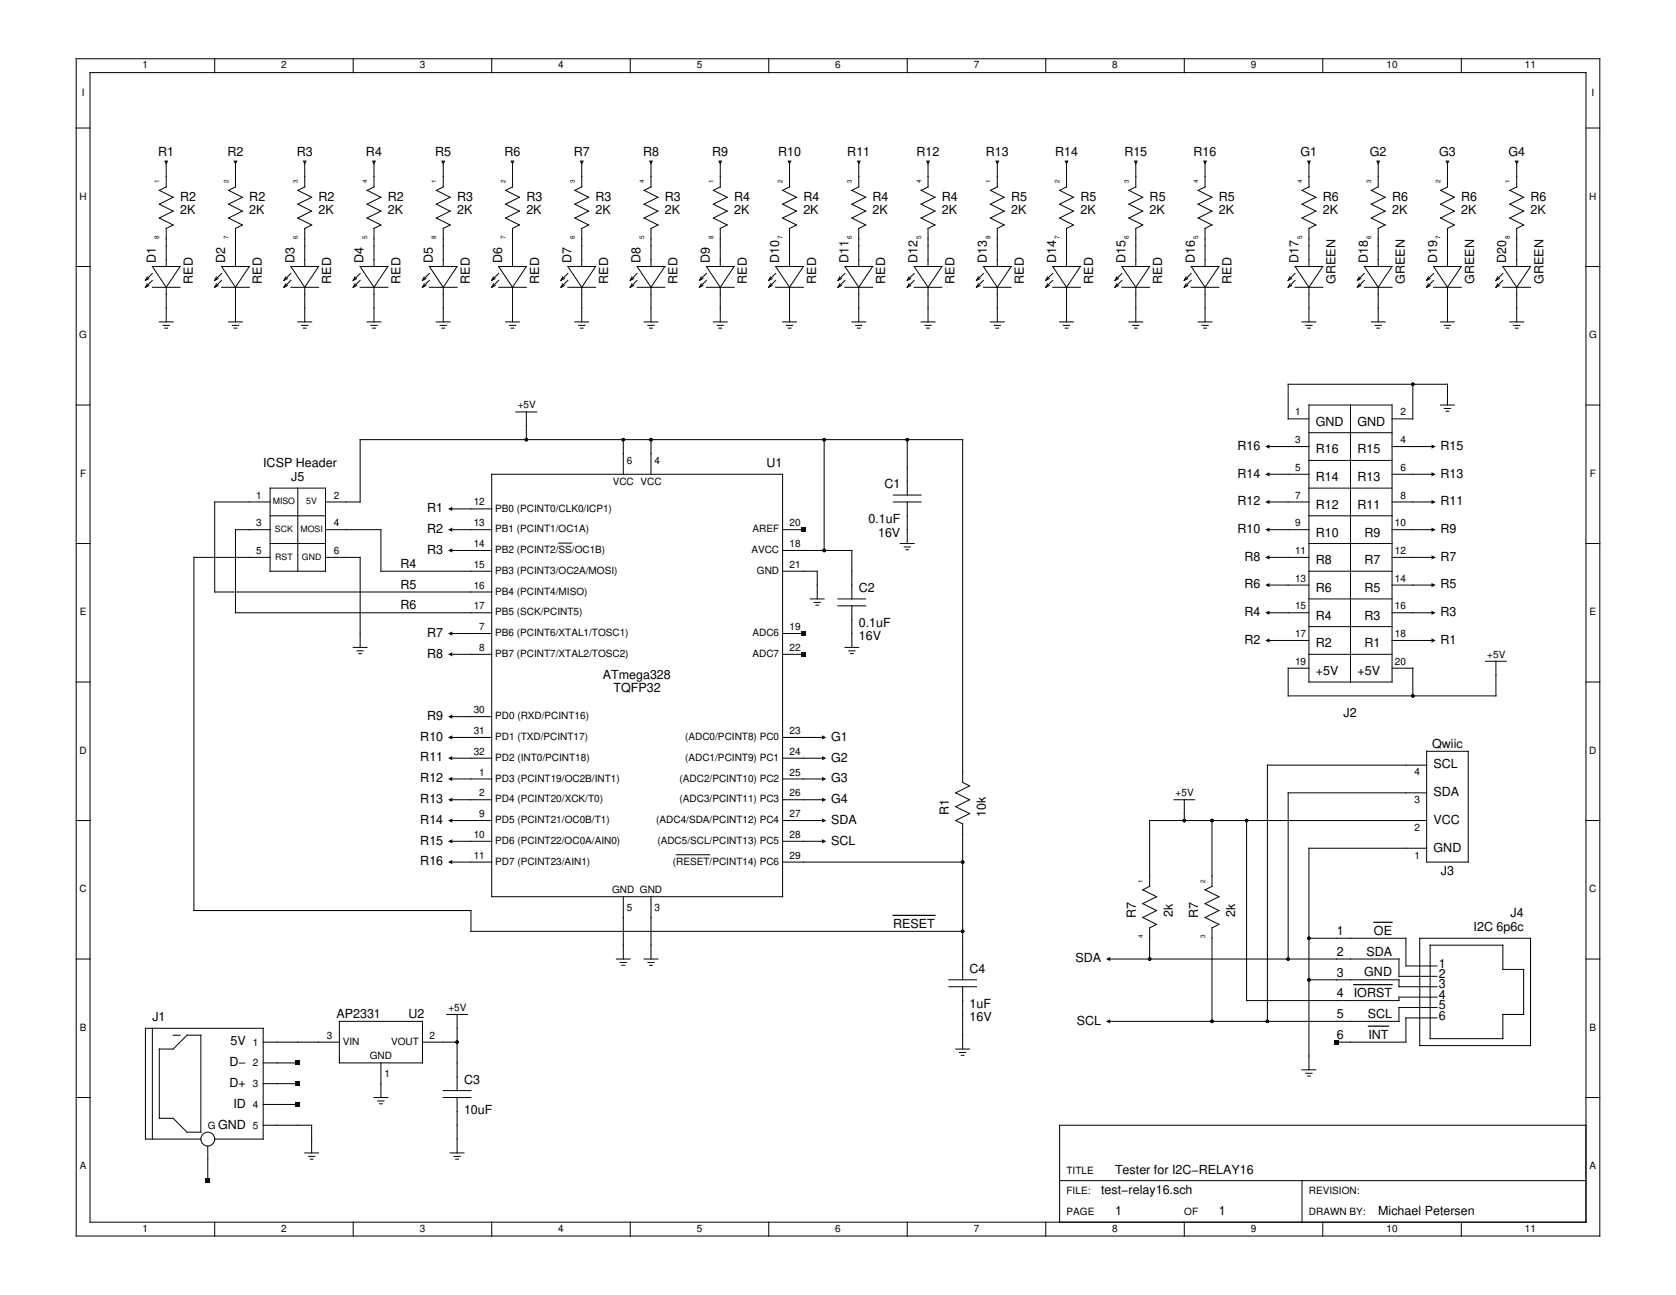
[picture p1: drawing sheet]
<svg xmlns="http://www.w3.org/2000/svg" width="279mm" height="216mm" viewBox="0 0 279 216" stroke-linecap="round" stroke-linejoin="round" font-family="sans-serif">
<g fill="none" stroke="#000" stroke-width=".17">
<path d="M12.7 9.8h254v196.3h-254zM15 12.1h249.4v191.7h-249.4zM35.8 9.8v2.3M58.9 9.8v2.3M82 9.8v2.3M105.1 9.8v2.3M128.2 9.8v2.3M151.2 9.8v2.3M174.3 9.8v2.3M197.4 9.8v2.3M220.5 9.8v2.3M243.6 9.8v2.3"/>
<path d="M12.7 21.3h2.3M26.6 31.7l2.3 1.2-2.3 1.1 2.3 1.2-2.3 1.2 2.3 1.1-1.2 .6v6.3M27.7 27.1v4.1l-1.1 .5M38.1 31.7l2.3 1.2-2.3 1.1 2.3 1.2-2.3 1.2 2.3 1.1-1.1 .6v6.3M39.3 27.1v4.1l-1.2 .5M49.6 31.7l2.4 1.2-2.4 1.1 2.4 1.2-2.4 1.2 2.4 1.1-1.2 .6v6.3M50.8 27.1v4.1l-1.2 .5M61.2 31.7l2.3 1.2-2.3 1.1 2.3 1.2-2.3 1.2 2.3 1.1-1.2 .6v6.3M62.3 27.1v4.1l-1.1 .5M72.7 31.7l2.3 1.2-2.3 1.1 2.3 1.2-2.3 1.2 2.3 1.1-1.1 .6v6.3M73.9 27.1v4.1l-1.2 .5M84.3 31.7l2.3 1.2-2.3 1.1 2.3 1.2-2.3 1.2 2.3 1.1-1.2 .6v6.3"/>
<path d="M85.4 27.1v4.1l-1.1 .5M95.8 31.7l2.3 1.2-2.3 1.1 2.3 1.2-2.3 1.2 2.3 1.1-1.1 .6v6.3M97 27.1v4.1l-1.2 .5M107.4 31.7l2.3 1.2-2.3 1.1 2.3 1.2-2.3 1.2 2.3 1.1-1.2 .6v6.3M108.5 27.1v4.1l-1.1 .5M118.9 31.7l2.3 1.2-2.3 1.1 2.3 1.2-2.3 1.2 2.3 1.1-1.1 .6v6.3M120.1 27.1v4.1l-1.2 .5M130.5 31.7l2.3 1.2-2.3 1.1 2.3 1.2-2.3 1.2 2.3 1.1-1.2 .6v6.3M131.6 27.1v4.1l-1.1 .5M142 31.7l2.3 1.2-2.3 1.1 2.3 1.2-2.3 1.2 2.3 1.1-1.1 .6v6.3M143.2 27.1v4.1l-1.2 .5M153.6 31.7l2.3 1.2-2.3 1.1 2.3 1.2-2.3 1.2 2.3 1.1-1.2 .6v6.3"/>
<path d="M154.7 27.1v4.1l-1.1 .5M165.1 31.7l2.3 1.2-2.3 1.1 2.3 1.2-2.3 1.2 2.3 1.1-1.1 .6v6.3M166.3 27.1v4.1l-1.2 .5M176.6 31.7l2.4 1.2-2.4 1.1 2.4 1.2-2.4 1.2 2.4 1.1-1.2 .6v6.3M177.8 27.1v4.1l-1.2 .5M188.2 31.7l2.3 1.2-2.3 1.1 2.3 1.2-2.3 1.2 2.3 1.1-1.2 .6v6.3M189.3 27.1v4.1l-1.1 .5M199.7 31.7l2.3 1.2-2.3 1.1 2.3 1.2-2.3 1.2 2.3 1.1-1.1 .6v6.3M200.9 27.1v4.1l-1.2 .5M217.1 31.7l2.3 1.2-2.3 1.1 2.3 1.2-2.3 1.2 2.3 1.1-1.2 .6v6.3M218.2 27.1v4.1l-1.1 .5M228.6 31.7l2.3 1.2-2.3 1.1 2.3 1.2-2.3 1.2 2.3 1.1-1.1 .6v6.3"/>
<path d="M229.8 27.1v4.1l-1.2 .5M240.1 31.7l2.4 1.2-2.4 1.1 2.4 1.2-2.4 1.2 2.4 1.1-1.2 .6v6.3M241.3 27.1v4.1l-1.2 .5M251.7 31.7l2.3 1.2-2.3 1.1 2.3 1.2-2.3 1.2 2.3 1.1-1.2 .6v6.3M252.8 27.1v4.1l-1.1 .5M264.4 21.3h2.3M12.7 44.4h2.3M24.5 47.3l-.3 .6M24.5 46.2l-.3 .5M24.8 47.6l-.6 .3M24.8 46.5l-.6 .2M25.4 44.4h4.6l-2.3 3.5z"/>
<path d="M25.4 47.9h4.6M25.4 45.6l-1.2 1.1M25.4 46.7l-1.2 1.2M26.6 53.7h2.3M27.2 54.2h1M27.5 54.7h.4M27.7 47.9v5.8M36.1 47.3l-.3 .6M36.1 46.2l-.3 .5M36.4 47.6l-.6 .3M36.4 46.5l-.6 .2M36.9 44.4h4.7l-2.3 3.5z"/>
<path d="M36.9 47.9h4.7M36.9 45.6l-1.1 1.1M36.9 46.7l-1.1 1.2M38.1 53.7h2.3M38.7 54.2h1.1M39 54.7h.5M39.3 47.9v5.8M47.6 47.3l-.3 .6M47.6 46.2l-.3 .5M47.9 47.6l-.6 .3M47.9 46.5l-.6 .2M48.5 44.4h4.6l-2.3 3.5z"/>
<path d="M48.5 47.9h4.6M48.5 45.6l-1.2 1.1M48.5 46.7l-1.2 1.2M49.6 53.7h2.4M50.3 54.2h1M50.6 54.7h.4M50.8 47.9v5.8M59.2 47.3l-.3 .6M59.2 46.2l-.3 .5M59.5 47.6l-.6 .3M59.5 46.5l-.6 .2M60 44.4h4.7l-2.4 3.5z"/>
<path d="M60 47.9h4.7M60 45.6l-1.1 1.1M60 46.7l-1.1 1.2M61.2 53.7h2.3M61.8 54.2h1.1M62.1 54.7h.5M62.3 47.9v5.8M70.7 47.3l-.3 .6M70.7 46.2l-.3 .5M71 47.6l-.6 .3M71 46.5l-.6 .2M71.6 44.4h4.6l-2.3 3.5z"/>
<path d="M71.6 47.9h4.6M71.6 45.6l-1.2 1.1M71.6 46.7l-1.2 1.2M72.7 53.7h2.3M73.4 54.2h1M73.7 54.7h.4M73.9 47.9v5.8M82.3 47.3l-.3 .6M82.3 46.2l-.3 .5M82.6 47.6l-.6 .3M82.6 46.5l-.6 .2M83.1 44.4h4.6l-2.3 3.5z"/>
<path d="M83.1 47.9h4.6M83.1 45.6l-1.1 1.1M83.1 46.7l-1.1 1.2M84.3 53.7h2.3M84.9 54.2h1.1M85.2 54.7h.5M85.4 47.9v5.8M93.8 47.3l-.3 .6M93.8 46.2l-.3 .5M94.1 47.6l-.6 .3M94.1 46.5l-.6 .2M94.7 44.4h4.6l-2.3 3.5z"/>
<path d="M94.7 47.9h4.6M94.7 45.6l-1.2 1.1M94.7 46.7l-1.2 1.2M95.8 53.7h2.3M96.5 54.2h1M96.8 54.7h.4M97 47.9v5.8M105.4 47.3l-.3 .6M105.4 46.2l-.3 .5M105.6 47.6l-.5 .3M105.6 46.5l-.5 .2M106.2 44.4h4.6l-2.3 3.5z"/>
<path d="M106.2 47.9h4.6M106.2 45.6l-1.1 1.1M106.2 46.7l-1.1 1.2M107.4 53.7h2.3M108 54.2h1M108.3 54.7h.5M108.5 47.9v5.8M116.9 47.3l-.3 .6M116.9 46.2l-.3 .5M117.2 47.6l-.6 .3M117.2 46.5l-.6 .2M117.8 44.4h4.6l-2.3 3.5z"/>
<path d="M117.8 47.9h4.6M117.8 45.6l-1.2 1.1M117.8 46.7l-1.2 1.2M118.9 53.7h2.3M119.6 54.2h1M119.8 54.7h.5M120.1 47.9v5.8M128.4 47.3l-.2 .6M128.4 46.2l-.2 .5M128.7 47.6l-.5 .3M128.7 46.5l-.5 .2M129.3 44.4h4.6l-2.3 3.5z"/>
<path d="M129.3 47.9h4.6M129.3 45.6l-1.1 1.1M129.3 46.7l-1.1 1.2M130.5 53.7h2.3M131.1 54.2h1M131.4 54.7h.4M131.6 47.9v5.8M140 47.3l-.3 .6M140 46.2l-.3 .5M140.3 47.6l-.6 .3M140.3 46.5l-.6 .2M140.9 44.4h4.6l-2.3 3.5z"/>
<path d="M140.9 47.9h4.6M140.9 45.6l-1.2 1.1M140.9 46.7l-1.2 1.2M142 53.7h2.3M142.6 54.2h1.1M142.9 54.7h.5M143.2 47.9v5.8M151.5 47.3l-.3 .6M151.5 46.2l-.3 .5M151.8 47.6l-.6 .3M151.8 46.5l-.6 .2M152.4 44.4h4.6l-2.3 3.5z"/>
<path d="M152.4 47.9h4.6M152.4 45.6l-1.2 1.1M152.4 46.7l-1.2 1.2M153.6 53.7h2.3M154.2 54.2h1M154.5 54.7h.4M154.7 47.9v5.8M163.1 47.3l-.3 .6M163.1 46.2l-.3 .5M163.4 47.6l-.6 .3M163.4 46.5l-.6 .2M163.9 44.4h4.7l-2.3 3.5z"/>
<path d="M163.9 47.9h4.7M163.9 45.6l-1.1 1.1M163.9 46.7l-1.1 1.2M165.1 53.7h2.3M165.7 54.2h1.1M166 54.7h.5M166.3 47.9v5.8M174.6 47.3l-.3 .6M174.6 46.2l-.3 .5M174.9 47.6l-.6 .3M174.9 46.5l-.6 .2M175.5 44.4h4.6l-2.3 3.5z"/>
<path d="M175.5 47.9h4.6M175.5 45.6l-1.2 1.1M175.5 46.7l-1.2 1.2M176.6 53.7h2.4M177.3 54.2h1M177.6 54.7h.4M177.8 47.9v5.8M186.2 47.3l-.3 .6M186.2 46.2l-.3 .5M186.5 47.6l-.6 .3M186.5 46.5l-.6 .2M187 44.4h4.7l-2.4 3.5z"/>
<path d="M187 47.9h4.7M187 45.6l-1.1 1.1M187 46.7l-1.1 1.2M188.2 53.7h2.3M188.8 54.2h1.1M189.1 54.7h.5M189.3 47.9v5.8M197.7 47.3l-.3 .6M197.7 46.2l-.3 .5M198 47.6l-.6 .3M198 46.5l-.6 .2M198.6 44.4h4.6l-2.3 3.5z"/>
<path d="M198.6 47.9h4.6M198.6 45.6l-1.2 1.1M198.6 46.7l-1.2 1.2M199.7 53.7h2.3M200.4 54.2h1M200.7 54.7h.4M200.9 47.9v5.8M215 47.3l-.3 .6M215 46.2l-.3 .5M215.3 47.6l-.6 .3M215.3 46.5l-.6 .2M215.9 44.4h4.6l-2.3 3.5z"/>
<path d="M215.9 47.9h4.6M215.9 45.6l-1.2 1.1M215.9 46.7l-1.2 1.2M217.1 53.7h2.3M217.7 54.2h1M218 54.7h.4M218.2 47.9v5.8M226.6 47.3l-.3 .6M226.6 46.2l-.3 .5M226.9 47.6l-.6 .3M226.9 46.5l-.6 .2M227.4 44.4h4.7l-2.3 3.5z"/>
<path d="M227.4 47.9h4.7M227.4 45.6l-1.1 1.1M227.4 46.7l-1.1 1.2M228.6 53.7h2.3M229.2 54.2h1.1M229.5 54.7h.5M229.8 47.9v5.8M238.1 47.3l-.3 .6M238.1 46.2l-.3 .5M238.4 47.6l-.6 .3M238.4 46.5l-.6 .2M239 44.4h4.6l-2.3 3.5z"/>
<path d="M239 47.9h4.6M239 45.6l-1.2 1.1M239 46.7l-1.2 1.2M240.1 53.7h2.4M240.8 54.2h1M241.1 54.7h.4M241.3 47.9v5.8M249.7 47.3l-.3 .6M249.7 46.2l-.3 .5M250 47.6l-.6 .3M250 46.5l-.6 .2M250.5 44.4h4.7l-2.4 3.5z"/>
<path d="M250.5 47.9h4.7M250.5 45.6l-1.1 1.1M250.5 46.7l-1.1 1.2M251.7 53.7h2.3M252.3 54.2h1.1M252.6 54.7h.5M252.8 47.9v5.8M264.4 44.4h2.3M12.7 67.5h2.3M82 79.1h48.5v70.4h-48.5zM86 68.7h3.5M87.7 68.7v4.6"/>
<path d="M103.9 73.3v5.8M108.5 73.3v5.8M137.4 73.3v18.5M151.2 73.3v9.2M211.3 74.5h6.9M211.3 79.1h6.9M218.2 67.5h13.9v46.2h-13.9zM218.2 76.8h13.9M218.2 72.1h13.9M225.1 67.5v46.2M232.1 74.5h6.9M232.1 79.1h6.9"/>
<path d="M235.5 64.1v5.7h-3.4M240.1 67.5h2.4M240.8 68.1h1M241.1 68.6h.4M241.3 67.5v-3.4h-26.6v5.7h3.5M264.4 67.5h2.3M12.7 90.6h2.3M45 81.4h9.3v13.8h-9.3zM45 90.6h9.3M45 86h9.3M45 83.7h-9.2v15h46.2M45 88.3h-5.7v13.9h42.7"/>
<path d="M45 92.9h-12.7v58.9h46.2v3.5h82M49.6 81.4v13.8M54.3 88.3h9.2v6.9h18.5M54.3 83.7h5.7v-10.4h100.5v57.1l1.1 .6-2.3 1.2 2.3 1.1-2.3 1.2 2.3 1.1-2.3 1.2 1.2 .6v26M54.3 92.9h5.7v15M75 88.3h7M75 91.8h7M75 84.8h7M93.1 90.5h2.2M130.5 95.2h5.7v4.7M130.5 88.3h3.4M130.5 91.8h11.5v8.1"/>
<path d="M135.1 99.9h2.3M139.7 99.9h4.6M148.9 83.7h4.7M148.9 82.5h4.7M150.1 90.6h2.3M150.7 91.2h1.1M151 91.7h.5M151.2 83.7v6.9M211.3 83.7h6.9M211.3 88.3h6.9M211.3 92.9h6.9M211.3 97.5h6.9"/>
<path d="M218.2 99.9h13.9M218.2 95.2h13.9M218.2 90.6h13.9M218.2 86h13.9M218.2 81.4h13.9M232.1 83.7h6.9M232.1 88.3h6.9M232.1 92.9h6.9M232.1 97.5h6.9M264.4 90.6h2.3M12.7 113.7h2.3M58.9 107.9h2.3"/>
<path d="M59.5 108.5h1.1M59.8 109h.5M75 109.1h7M75 105.6h7M75 119.5h7M130.5 109.1h3.4M130.5 105.6h3.4M135.7 100.4h1.1M136 100.9h.5M139.7 101h4.6M140.9 107.9h2.3M141.5 108.5h1"/>
<path d="M141.8 109h.4M142 101v6.9M211.3 102.2h6.9M211.3 106.8h6.9M218.2 109.1h13.9M218.2 104.5h13.9M232.1 102.2h6.9M232.1 106.8h6.9M232.1 111.4h3.4v4.6M247.6 110.2h3.5M249.4 110.2v5.8h-34.7v-4.6h3.5M264.4 113.7h2.3"/>
<path d="M12.7 136.8h2.3M75 136.8h7M75 122.9h7M75 126.4h7M75 129.9h7M75 133.3h7M130.5 136.8h6.9M130.5 122.9h6.9M130.5 126.4h6.9M130.5 129.9h6.9M130.5 133.3h6.9M195.7 133.3h3.5"/>
<path d="M197.4 133.3v3.5M202 136.8v11l-1.1 .6M207.8 136.8v30h25.4v-.6h6.4M237.8 132.2h-23.1v27.7M237.8 125.3h7v18.4h-7zM237.8 136.8h-46.1v11l-1.2 .6M237.8 127.6h-26.5v42.7M264.4 136.8h2.3M12.7 159.9h2.3M75 143.7h7M75 140.3h7M102.8 159.9h2.3"/>
<path d="M103.9 149.5v10.4M107.4 159.9h2.3M108.5 149.5v10.4M112.7 142.5h5.6M130.5 143.7h30M130.5 140.3h6.9M184.7 159.9h48.5v2.9h6.4M190.5 148.3l2.3 1.2-2.3 1.2 2.3 1.1-2.3 1.2 2.3 1.1-1.1 .6v5.2M200.9 148.3l2.3 1.2-2.3 1.2 2.3 1.1-2.3 1.2 2.3 1.1-1.2 .6v15.6M218.2 156.4h16.2v4.6h5.2M236.7 156.4h18.5v17.9h-18.5zM237.8 141.4h-19.6v37"/>
<path d="M238.4 157.6h12.1v4h3.5v7.5h-3.5v4.1h-12.1zM264.4 159.9h2.3M25.4 171.4v18.5M26.6 174.9h2.3l2.3-2.3h2.3v16.2h-2.3l-2.3-2.4h-2.3zM28.9 172.6h1.1M43.9 177.2h5.7M43.9 173.7h12.7M56.6 170.3h13.8v6.9h-13.8zM63.5 177.2v5.8M70.4 173.7h5.8M74.5 169.1h3.4M76.2 169.1v12.7"/>
<path d="M103.4 160.5h1M103.7 160.9h.4M108 160.5h1M108.3 160.9h.5M158.2 163.4h4.6M158.2 164.5h4.6M159.3 174.9h2.3M160 175.5h1M160.3 175.9h.4M160.5 164.5v10.4M217.1 178.4h2.3M217.7 178.9h1"/>
<path d="M218 179.4h.4M218.2 163.4h15v1.1h6.4M239.6 168h-6.4v2.3h-48.5M239.6 169.7h-5.2v4h-11.6M12.7 183h2.3M33.5 189.9h-9.3v-18.5h19.7v18.5h-8.1M34.6 191.1v5.7M43.9 187.6h8.1v4.6M43.9 184.1h5.7M43.9 180.7h5.7M50.8 192.2h2.3M51.4 192.8h1.1"/>
<path d="M51.7 193.3h.5M62.3 183h2.4M63 183.6h1M63.3 184h.4M73.9 183h4.6M73.9 181.8h4.6M75 192.2h2.4M75.7 192.8h1M76 193.3h.4M76.2 183v9.2M176.6 196.8h87.8M217.1 196.8v7"/>
<path d="M264.4 187.6h-87.8v16.2M264.4 183h2.3M35.8 203.8v2.3M58.9 203.8v2.3M82 203.8v2.3M105.1 203.8v2.3M128.2 203.8v2.3M151.2 203.8v2.3M174.3 203.8v2.3M197.4 203.8v2.3M220.5 203.8v2.3M243.6 203.8v2.3"/>
<circle cx="34.6" cy="189.9" r="1.15"/>
</g>
<path d="M148.9 152.6h7M229.1 153.8h3M225.7 164.2h6.4M228.1 171.1h3.4" fill="none" stroke="#000" stroke-width=".21"/>
<g fill="#000">
<path d="M27.4 26.8h.7l-.4 .7zM38.9 26.8h.7l-.3 .7zM50.5 26.8h.6l-.3 .7zM62 26.8h.7l-.4 .7zM73.5 26.8h.7l-.3 .7zM85.1 26.8h.7l-.4 .7zM96.6 26.8h.7l-.3 .7zM108.2 26.8h.7l-.4 .7zM119.7 26.8h.7l-.3 .7zM131.3 26.8h.7l-.4 .7zM142.8 26.8h.7l-.3 .7zM154.4 26.8h.7l-.4 .7z"/>
<path d="M165.9 26.8h.7l-.3 .7zM177.5 26.8h.6l-.3 .7zM189 26.8h.7l-.4 .7zM200.5 26.8h.7l-.3 .7zM217.9 26.8h.7l-.4 .7zM229.4 26.8h.7l-.3 .7zM241 26.8h.6l-.3 .7zM252.5 26.8h.7l-.4 .7zM210.9 74.5l.7-.4v.7zM210.9 79.1l.7-.4v.7zM238.6 74.1l.7 .4-.7 .3zM238.6 78.7l.7 .4-.7 .3z"/>
<path d="M74.7 84.8l.7-.3v.7zM74.7 88.3l.7-.3v.7zM74.7 91.8l.7-.4v.7zM133.6 88h.7v.7h-.7zM210.9 83.7l.7-.4v.7zM210.9 88.3l.7-.3v.7zM210.9 92.9l.7-.3v.7zM210.9 97.5l.7-.3v.7zM238.6 83.3l.7 .4-.7 .3zM238.6 88l.7 .3-.7 .4zM238.6 92.6l.7 .3-.7 .4zM238.6 97.2l.7 .3-.7 .4z"/>
<path d="M74.7 109.1l.7-.4v.7zM74.7 105.6l.7-.3v.7zM74.7 119.5l.7-.4v.7zM133.6 105.3h.7v.7h-.7zM133.6 108.7h.7v.7h-.7zM210.9 102.2l.7-.4v.7zM210.9 106.8l.7-.4v.7zM238.6 101.8l.7 .4-.7 .3zM238.6 106.4l.7 .4-.7 .3zM74.7 122.9l.7-.3v.7zM74.7 126.4l.7-.3v.7zM74.7 129.9l.7-.4v.7z"/>
<path d="M74.7 133.3l.7-.3v.7zM74.7 136.8l.7-.3v.6zM74.7 140.3l.7-.4v.7zM137 136.5l.7 .3-.7 .3zM137 122.6l.7 .3-.7 .4zM137 126.1l.7 .3-.7 .4zM137 129.5l.7 .4-.7 .3zM137 133l.7 .3-.7 .4zM74.7 143.7l.7-.3v.7zM137 139.9l.7 .4-.7 .3zM184.4 159.9l.7-.4v.7zM49.3 176.9h.7v.7h-.7z"/>
<path d="M184.4 170.3l.7-.4v.7zM222.5 173.4h.7v.7h-.7zM34.3 196.5h.7v.7h-.7zM49.3 183.8h.7v.7h-.7zM49.3 180.3h.7v.7h-.7z"/>
<circle cx="87.7" cy="73.3" r=".29"/>
<circle cx="103.9" cy="73.3" r=".29"/>
<circle cx="108.5" cy="73.3" r=".29"/>
<circle cx="137.4" cy="73.3" r=".29"/>
<circle cx="151.2" cy="73.3" r=".29"/>
<circle cx="235.5" cy="64.1" r=".29"/>
<circle cx="137.4" cy="91.8" r=".29"/>
<circle cx="235.5" cy="116" r=".29"/>
<circle cx="197.4" cy="136.8" r=".29"/>
<circle cx="202" cy="136.8" r=".29"/>
<circle cx="207.8" cy="136.8" r=".29"/>
<circle cx="160.5" cy="143.7" r=".29"/>
<circle cx="160.5" cy="155.3" r=".29"/>
<circle cx="191.7" cy="159.9" r=".29"/>
<circle cx="214.7" cy="159.9" r=".29"/>
<circle cx="218.2" cy="156.4" r=".29"/>
<circle cx="76.2" cy="173.7" r=".29"/>
<circle cx="202" cy="170.3" r=".29"/>
<circle cx="211.3" cy="170.3" r=".29"/>
<circle cx="218.2" cy="163.4" r=".29"/>
</g>
<g font-size="2.1">
<text x="26.4" y="26">R1</text>
<text x="37.9" y="26">R2</text>
<text x="49.5" y="26">R3</text>
<text x="61" y="26">R4</text>
<text x="72.6" y="26">R5</text>
<text x="84.1" y="26">R6</text>
<text x="95.6" y="26">R7</text>
<text x="107.2" y="26">R8</text>
<text x="118.7" y="26">R9</text>
<text x="129.7" y="26">R10</text>
<text x="141.3" y="26">R11</text>
<text x="152.8" y="26">R12</text>
<text x="164.3" y="26">R13</text>
<text x="175.9" y="26">R14</text>
<text x="187.4" y="26">R15</text>
<text x="199" y="26">R16</text>
<text x="216.8" y="26">G1</text>
<text x="228.4" y="26">G2</text>
<text x="239.9" y="26">G3</text>
<text x="251.5" y="26">G4</text>
<text x="30" y="35.7">2K</text>
<text x="30" y="33.4">R2</text>
<text x="41.6" y="35.7">2K</text>
<text x="41.6" y="33.4">R2</text>
<text x="53.1" y="35.7">2K</text>
<text x="53.1" y="33.4">R2</text>
<text x="64.7" y="35.7">2K</text>
<text x="64.7" y="33.4">R2</text>
<text x="76.2" y="35.7">2K</text>
<text x="76.2" y="33.4">R3</text>
<text x="87.7" y="35.7">2K</text>
<text x="87.7" y="33.4">R3</text>
<text x="99.3" y="35.7">2K</text>
<text x="99.3" y="33.4">R3</text>
<text x="110.8" y="35.7">2K</text>
<text x="110.8" y="33.4">R3</text>
<text x="122.4" y="35.7">2K</text>
<text x="122.4" y="33.4">R4</text>
<text x="133.9" y="35.7">2K</text>
<text x="133.9" y="33.4">R4</text>
<text x="145.5" y="35.7">2K</text>
<text x="145.5" y="33.4">R4</text>
<text x="157" y="35.7">2K</text>
<text x="157" y="33.4">R4</text>
<text x="168.6" y="35.7">2K</text>
<text x="168.6" y="33.4">R5</text>
<text x="180.1" y="35.7">2K</text>
<text x="180.1" y="33.4">R5</text>
<text x="191.7" y="35.7">2K</text>
<text x="191.7" y="33.4">R5</text>
<text x="203.2" y="35.7">2K</text>
<text x="203.2" y="33.4">R5</text>
<text x="220.5" y="35.7">2K</text>
<text x="220.5" y="33.4">R6</text>
<text x="232.1" y="35.7">2K</text>
<text x="232.1" y="33.4">R6</text>
<text x="243.6" y="35.7">2K</text>
<text x="243.6" y="33.4">R6</text>
<text x="255.2" y="35.7">2K</text>
<text x="255.2" y="33.4">R6</text>
<text x="26" y="43.9" transform="rotate(-90 26 43.9)">D1</text>
<text x="32.1" y="47.3" transform="rotate(-90 32.1 47.3)">RED</text>
<text x="37.5" y="43.9" transform="rotate(-90 37.5 43.9)">D2</text>
<text x="43.7" y="47.3" transform="rotate(-90 43.7 47.3)">RED</text>
<text x="49.1" y="43.9" transform="rotate(-90 49.1 43.9)">D3</text>
<text x="55.2" y="47.3" transform="rotate(-90 55.2 47.3)">RED</text>
<text x="60.6" y="43.9" transform="rotate(-90 60.6 43.9)">D4</text>
<text x="66.8" y="47.3" transform="rotate(-90 66.8 47.3)">RED</text>
<text x="72.2" y="43.9" transform="rotate(-90 72.2 43.9)">D5</text>
<text x="78.3" y="47.3" transform="rotate(-90 78.3 47.3)">RED</text>
<text x="83.7" y="43.9" transform="rotate(-90 83.7 43.9)">D6</text>
<text x="89.9" y="47.3" transform="rotate(-90 89.9 47.3)">RED</text>
<text x="95.2" y="43.9" transform="rotate(-90 95.2 43.9)">D7</text>
<text x="101.4" y="47.3" transform="rotate(-90 101.4 47.3)">RED</text>
<text x="106.8" y="43.9" transform="rotate(-90 106.8 43.9)">D8</text>
<text x="112.9" y="47.3" transform="rotate(-90 112.9 47.3)">RED</text>
<text x="118.3" y="43.9" transform="rotate(-90 118.3 43.9)">D9</text>
<text x="124.5" y="47.3" transform="rotate(-90 124.5 47.3)">RED</text>
<text x="129.9" y="43.9" transform="rotate(-90 129.9 43.9)">D10</text>
<text x="136" y="47.3" transform="rotate(-90 136 47.3)">RED</text>
<text x="141.4" y="43.9" transform="rotate(-90 141.4 43.9)">D11</text>
<text x="147.6" y="47.3" transform="rotate(-90 147.6 47.3)">RED</text>
<text x="153" y="43.9" transform="rotate(-90 153 43.9)">D12</text>
<text x="159.1" y="47.3" transform="rotate(-90 159.1 47.3)">RED</text>
<text x="164.5" y="43.9" transform="rotate(-90 164.5 43.9)">D13</text>
<text x="170.7" y="47.3" transform="rotate(-90 170.7 47.3)">RED</text>
<text x="176.1" y="43.9" transform="rotate(-90 176.1 43.9)">D14</text>
<text x="182.2" y="47.3" transform="rotate(-90 182.2 47.3)">RED</text>
<text x="187.6" y="43.9" transform="rotate(-90 187.6 43.9)">D15</text>
<text x="193.8" y="47.3" transform="rotate(-90 193.8 47.3)">RED</text>
<text x="199.2" y="43.9" transform="rotate(-90 199.2 43.9)">D16</text>
<text x="205.3" y="47.3" transform="rotate(-90 205.3 47.3)">RED</text>
<text x="216.5" y="43.9" transform="rotate(-90 216.5 43.9)">D17</text>
<text x="222.7" y="47.3" transform="rotate(-90 222.7 47.3)">GREEN</text>
<text x="228" y="43.9" transform="rotate(-90 228 43.9)">D18</text>
<text x="234.2" y="47.3" transform="rotate(-90 234.2 47.3)">GREEN</text>
<text x="239.6" y="43.9" transform="rotate(-90 239.6 43.9)">D19</text>
<text x="245.7" y="47.3" transform="rotate(-90 245.7 47.3)">GREEN</text>
<text x="251.1" y="43.9" transform="rotate(-90 251.1 43.9)">D20</text>
<text x="257.3" y="47.3" transform="rotate(-90 257.3 47.3)">GREEN</text>
<text x="219.4" y="71">GND</text>
<text x="226.3" y="71">GND</text>
<text x="43.9" y="77.9">ICSP Header</text>
<text x="127.8" y="77.9">U1</text>
<text x="206.3" y="75">R16</text>
<text x="219.4" y="75.6">R16</text>
<text x="226.3" y="75.6">R15</text>
<text x="240.1" y="75">R15</text>
<text x="48.5" y="80.2">J5</text>
<text x="147.4" y="81.4">C1</text>
<text x="206.3" y="79.6">R14</text>
<text x="219.4" y="80.2">R14</text>
<text x="226.3" y="80.2">R13</text>
<text x="240.1" y="79.6">R13</text>
<text x="71.2" y="85.4">R1</text>
<text x="71.2" y="88.9">R2</text>
<text x="144.8" y="87.2">0.1uF</text>
<text x="146.4" y="89.5">16V</text>
<text x="206.3" y="84.2">R12</text>
<text x="206.3" y="88.9">R10</text>
<text x="219.4" y="84.8">R12</text>
<text x="219.4" y="89.5">R10</text>
<text x="226.3" y="84.8">R11</text>
<text x="227.4" y="89.5">R9</text>
<text x="240.1" y="84.2">R11</text>
<text x="240.1" y="88.9">R9</text>
<text x="66.8" y="94.7">R4</text>
<text x="71.2" y="92.3">R3</text>
<text x="207.5" y="93.5">R8</text>
<text x="219.4" y="94.1">R8</text>
<text x="227.4" y="94.1">R7</text>
<text x="240.1" y="93.5">R7</text>
<text x="66.8" y="101.6">R6</text>
<text x="66.8" y="98.1">R5</text>
<text x="143.2" y="98.7">C2</text>
<text x="207.5" y="98.1">R6</text>
<text x="219.4" y="98.7">R6</text>
<text x="227.4" y="98.7">R5</text>
<text x="240.1" y="98.1">R5</text>
<text x="71.2" y="106.2">R7</text>
<text x="143.2" y="104.5">0.1uF</text>
<text x="143.2" y="106.8">16V</text>
<text x="207.5" y="102.7">R4</text>
<text x="207.5" y="107.3">R2</text>
<text x="219.4" y="103.3">R4</text>
<text x="219.4" y="107.9">R2</text>
<text x="227.4" y="103.3">R3</text>
<text x="227.4" y="107.9">R1</text>
<text x="240.1" y="102.7">R3</text>
<text x="240.1" y="107.3">R1</text>
<text x="71.2" y="109.6">R8</text>
<text x="100.5" y="113.2">ATmega328</text>
<text x="219.4" y="112.6">+5V</text>
<text x="226.3" y="112.6">+5V</text>
<text x="102.3" y="115.4">TQFP32</text>
<text x="224" y="119.5">J2</text>
<text x="70.1" y="123.5">R10</text>
<text x="71.2" y="120">R9</text>
<text x="138.5" y="123.5">G1</text>
<text x="238.8" y="124.7">Qwiic</text>
<text x="70.1" y="127">R11</text>
<text x="70.1" y="130.4">R12</text>
<text x="138.5" y="127">G2</text>
<text x="138.5" y="130.4">G3</text>
<text x="239" y="128.1">SCL</text>
<text x="70.1" y="133.9">R13</text>
<text x="70.1" y="137.3">R14</text>
<text x="138.5" y="137.4">SDA</text>
<text x="138.5" y="133.9">G4</text>
<text x="158.2" y="135.8" transform="rotate(-90 158.2 135.8)">R1</text>
<text x="164.3" y="136.2" transform="rotate(-90 164.3 136.2)">10k</text>
<text x="239" y="137.4">VCC</text>
<text x="239" y="132.7">SDA</text>
<text x="70.1" y="140.8">R15</text>
<text x="138.5" y="140.8">SCL</text>
<text x="239" y="142">GND</text>
<text x="70.1" y="144.3">R16</text>
<text x="240.2" y="145.8">J3</text>
<text x="148.9" y="154.7">RESET</text>
<text x="189.3" y="153.1" transform="rotate(-90 189.3 153.1)">R7</text>
<text x="195.5" y="152.9" transform="rotate(-90 195.5 152.9)">2k</text>
<text x="199.7" y="153.1" transform="rotate(-90 199.7 153.1)">R7</text>
<text x="205.9" y="152.9" transform="rotate(-90 205.9 152.9)">2k</text>
<text x="222.9" y="155.9">1</text>
<text x="229.1" y="155.8">OE</text>
<text x="245.7" y="155.3">I2C 6p6c</text>
<text x="251.8" y="153">J4</text>
<text x="179.3" y="160.4">SDA</text>
<text x="222.9" y="159.4">2</text>
<text x="227.8" y="159.3">SDA</text>
<text x="239.9" y="161.3">1</text>
<text x="161.6" y="162.2">C4</text>
<text x="161.6" y="168">1uF</text>
<text x="222.9" y="162.8">3</text>
<text x="222.9" y="166.3">4</text>
<text x="225.7" y="166.2">IORST</text>
<text x="227.4" y="162.8">GND</text>
<text x="239.9" y="163.1">2</text>
<text x="239.9" y="164.8">3</text>
<text x="239.9" y="166.5">4</text>
<text x="25.4" y="170.3">J1</text>
<text x="56.1" y="169.7">AP2331</text>
<text x="68.1" y="169.7">U2</text>
<text x="161.6" y="170.3">16V</text>
<text x="179.5" y="170.8">SCL</text>
<text x="222.9" y="169.8">5</text>
<text x="222.9" y="173.2">6</text>
<text x="228" y="169.7">SCL</text>
<text x="228.1" y="173.2">INT</text>
<text x="239.9" y="168.3">5</text>
<text x="239.9" y="170">6</text>
<text x="38.3" y="177.8">D−</text>
<text x="38.4" y="174.3">5V</text>
<text x="38.3" y="181.2">D+</text>
<text x="38.9" y="184.7">ID</text>
<text x="77.4" y="180.7">C3</text>
<text x="77.4" y="185.7">10uF</text>
<text x="36.4" y="188.2">GND</text>
<text x="185.9" y="195.7">Tester for I2C−RELAY16</text>
<text x="183.6" y="199.1">test−relay16.sch</text>
<text x="185.9" y="202.6">1</text>
<text x="203.2" y="202.6">1</text>
<text x="229.8" y="202.6">Michael Petersen</text>
</g>
<g font-size="1.7">
<text x="23.8" y="11.4">1</text>
<text x="46.9" y="11.4">2</text>
<text x="70" y="11.4">3</text>
<text x="93.1" y="11.4">4</text>
<text x="116.1" y="11.4">5</text>
<text x="139.2" y="11.4">6</text>
<text x="162.3" y="11.4">7</text>
<text x="185.4" y="11.4">8</text>
<text x="208.5" y="11.4">9</text>
<text x="231.1" y="11.4">10</text>
<text x="254.2" y="11.4">11</text>
<text x="13.6" y="16">I</text>
<text x="265.3" y="16">I</text>
<text x="13.3" y="33.3">H</text>
<text x="264.9" y="33.3">H</text>
<text x="13.2" y="56.4">G</text>
<text x="264.9" y="56.4">G</text>
<text x="86.3" y="68.1">+5V</text>
<text x="215.9" y="69.3">1</text>
<text x="233.4" y="69.3">2</text>
<text x="104.5" y="77.3">6</text>
<text x="109.1" y="77.3">4</text>
<text x="215.9" y="73.9">3</text>
<text x="233.4" y="73.9">4</text>
<text x="13.3" y="79.5">F</text>
<text x="42.7" y="83.1">1</text>
<text x="55.6" y="83.1">2</text>
<text x="102.1" y="80.9">VCC VCC</text>
<text x="215.9" y="78.5">5</text>
<text x="215.9" y="83.1">7</text>
<text x="233.4" y="78.5">6</text>
<text x="233.4" y="83.1">8</text>
<text x="265" y="79.5">F</text>
<text x="42.7" y="87.7">3</text>
<text x="55.6" y="87.7">4</text>
<text x="79" y="84.3">12</text>
<text x="79" y="87.7">13</text>
<text x="82.5" y="85.3">PB0 (PCINT0/CLK0/ICP1)</text>
<text x="82.5" y="88.7">PB1 (PCINT1/OC1A)</text>
<text x="125.4" y="88.7">AREF</text>
<text x="131.6" y="87.7">20</text>
<text x="215.9" y="87.7">9</text>
<text x="232.5" y="87.7">10</text>
<text x="42.7" y="92.3">5</text>
<text x="55.6" y="92.3">6</text>
<text x="79" y="91.2">14</text>
<text x="79" y="94.7">15</text>
<text x="82.5" y="95.7">PB3 (PCINT3/OC2A/MOSI)</text>
<text x="82.5" y="92.2">PB2 (PCINT2/SS/OC1B)</text>
<text x="125.3" y="92.2">AVCC</text>
<text x="126.2" y="95.7">GND</text>
<text x="131.6" y="94.7">21</text>
<text x="131.6" y="91.2">18</text>
<text x="215.9" y="92.3">11</text>
<text x="232.5" y="92.3">12</text>
<text x="79" y="98.1">16</text>
<text x="79" y="101.6">17</text>
<text x="82.5" y="99.1">PB4 (PCINT4/MISO)</text>
<text x="215.9" y="97">13</text>
<text x="215.9" y="101.6">15</text>
<text x="232.5" y="97">14</text>
<text x="232.5" y="101.6">16</text>
<text x="13.3" y="102.6">E</text>
<text x="79.9" y="105">7</text>
<text x="82.5" y="102.6">PB5 (SCK/PCINT5)</text>
<text x="82.6" y="106.1">PB6 (PCINT6/XTAL1/TOSC1)</text>
<text x="125.4" y="106.1">ADC6</text>
<text x="131.6" y="105">19</text>
<text x="215.9" y="106.2">17</text>
<text x="232.5" y="106.2">18</text>
<text x="265" y="102.6">E</text>
<text x="79.9" y="108.5">8</text>
<text x="82.6" y="109.5">PB7 (PCINT7/XTAL2/TOSC2)</text>
<text x="125.4" y="109.5">ADC7</text>
<text x="131.6" y="108.5">22</text>
<text x="215.9" y="110.8">19</text>
<text x="232.5" y="110.8">20</text>
<text x="247.9" y="109.7">+5V</text>
<text x="79" y="118.9">30</text>
<text x="82.5" y="119.9">PD0 (RXD/PCINT16)</text>
<text x="13.3" y="125.7">D</text>
<text x="79" y="122.4">31</text>
<text x="79" y="125.8">32</text>
<text x="82.5" y="123.4">PD1 (TXD/PCINT17)</text>
<text x="114.2" y="123.4">(ADC0/PCINT8) PC0</text>
<text x="131.6" y="122.4">23</text>
<text x="131.6" y="125.8">24</text>
<text x="264.9" y="125.7">D</text>
<text x="79.9" y="129.3">1</text>
<text x="82.5" y="126.8">PD2 (INT0/PCINT18)</text>
<text x="82.6" y="130.3">PD3 (PCINT19/OC2B/INT1)</text>
<text x="113.3" y="130.3">(ADC2/PCINT10) PC2</text>
<text x="114.2" y="126.8">(ADC1/PCINT9) PC1</text>
<text x="131.6" y="129.3">25</text>
<text x="235.8" y="129.3">4</text>
<text x="79.9" y="132.8">2</text>
<text x="79.9" y="136.2">9</text>
<text x="82.6" y="133.8">PD4 (PCINT20/XCK/T0)</text>
<text x="82.6" y="137.2">PD5 (PCINT21/OC0B/T1)</text>
<text x="109.4" y="137.2">(ADC4/SDA/PCINT12) PC4</text>
<text x="113.3" y="133.8">(ADC3/PCINT11) PC3</text>
<text x="131.6" y="132.8">26</text>
<text x="131.6" y="136.2">27</text>
<text x="196" y="132.8">+5V</text>
<text x="235.8" y="133.9">3</text>
<text x="79" y="139.7">10</text>
<text x="79" y="143.1">11</text>
<text x="82.5" y="140.7">PD6 (PCINT22/OC0A/AIN0)</text>
<text x="109.6" y="140.7">(ADC5/SCL/PCINT13) PC5</text>
<text x="131.6" y="139.7">28</text>
<text x="131.6" y="143.1">29</text>
<text x="235.8" y="143.1">1</text>
<text x="235.8" y="138.5">2</text>
<text x="13.3" y="148.8">C</text>
<text x="82.5" y="144.2">PD7 (PCINT23/AIN1)</text>
<text x="102.1" y="148.9">GND GND</text>
<text x="112.2" y="144.2">(RESET/PCINT14) PC6</text>
<text x="264.9" y="148.8">C</text>
<text x="104.5" y="151.8">5</text>
<text x="109.1" y="151.8">3</text>
<text x="13.3" y="171.9">B</text>
<text x="54.5" y="173.2">3</text>
<text x="71.6" y="173.2">2</text>
<text x="74.8" y="168.5">+5V</text>
<text x="265" y="171.9">B</text>
<text x="42.1" y="177.8">2</text>
<text x="42.1" y="174.3">1</text>
<text x="57.2" y="174.2">VIN</text>
<text x="61.6" y="176.6">GND</text>
<text x="64.1" y="179.6">1</text>
<text x="65.2" y="174.2">VOUT</text>
<text x="42.1" y="184.7">4</text>
<text x="42.1" y="181.2">3</text>
<text x="34.6" y="188.3">G</text>
<text x="42.1" y="188.2">5</text>
<text x="13.3" y="195">A</text>
<text x="177.8" y="195.7">TITLE</text>
<text x="265" y="195">A</text>
<text x="177.8" y="199.1">FILE:</text>
<text x="177.8" y="202.6">PAGE</text>
<text x="197.4" y="202.6">OF</text>
<text x="218.2" y="199.1">REVISION:</text>
<text x="218.2" y="202.6">DRAWN BY:</text>
<text x="23.8" y="205.3">1</text>
<text x="46.9" y="205.3">2</text>
<text x="70" y="205.3">3</text>
<text x="93.1" y="205.3">4</text>
<text x="116.1" y="205.3">5</text>
<text x="139.2" y="205.3">6</text>
<text x="162.3" y="205.3">7</text>
<text x="185.4" y="205.3">8</text>
<text x="208.5" y="205.3">9</text>
<text x="231.1" y="205.3">10</text>
<text x="254.2" y="205.3">11</text>
</g>
<g font-size="1.5">
<text x="45.5" y="84.1">MISO</text>
<text x="45.8" y="88.7">SCK</text>
<text x="50.1" y="88.7">MOSI</text>
<text x="51.1" y="84.1">5V</text>
<text x="45.9" y="93.3">RST</text>
<text x="50.3" y="93.3">GND</text>
</g>
<g font-size="1">
<text x="26.6" y="30.6" transform="rotate(-90 26.6 30.6)">1</text>
<text x="38.1" y="30.6" transform="rotate(-90 38.1 30.6)">2</text>
<text x="49.6" y="30.6" transform="rotate(-90 49.6 30.6)">3</text>
<text x="61.2" y="30.6" transform="rotate(-90 61.2 30.6)">4</text>
<text x="72.7" y="30.6" transform="rotate(-90 72.7 30.6)">1</text>
<text x="84.3" y="30.6" transform="rotate(-90 84.3 30.6)">2</text>
<text x="95.8" y="30.6" transform="rotate(-90 95.8 30.6)">3</text>
<text x="107.4" y="30.6" transform="rotate(-90 107.4 30.6)">4</text>
<text x="118.9" y="30.6" transform="rotate(-90 118.9 30.6)">1</text>
<text x="130.5" y="30.6" transform="rotate(-90 130.5 30.6)">2</text>
<text x="142" y="30.6" transform="rotate(-90 142 30.6)">3</text>
<text x="153.6" y="30.6" transform="rotate(-90 153.6 30.6)">4</text>
<text x="165.1" y="30.6" transform="rotate(-90 165.1 30.6)">1</text>
<text x="176.6" y="30.6" transform="rotate(-90 176.6 30.6)">2</text>
<text x="188.2" y="30.6" transform="rotate(-90 188.2 30.6)">3</text>
<text x="199.7" y="30.6" transform="rotate(-90 199.7 30.6)">4</text>
<text x="217.1" y="30.6" transform="rotate(-90 217.1 30.6)">4</text>
<text x="228.6" y="30.6" transform="rotate(-90 228.6 30.6)">3</text>
<text x="240.1" y="30.6" transform="rotate(-90 240.1 30.6)">2</text>
<text x="251.7" y="30.6" transform="rotate(-90 251.7 30.6)">1</text>
<text x="26.6" y="39.8" transform="rotate(-90 26.6 39.8)">8</text>
<text x="38.1" y="39.8" transform="rotate(-90 38.1 39.8)">7</text>
<text x="49.6" y="39.8" transform="rotate(-90 49.6 39.8)">6</text>
<text x="61.2" y="39.8" transform="rotate(-90 61.2 39.8)">5</text>
<text x="72.7" y="39.8" transform="rotate(-90 72.7 39.8)">8</text>
<text x="84.3" y="39.8" transform="rotate(-90 84.3 39.8)">7</text>
<text x="95.8" y="39.8" transform="rotate(-90 95.8 39.8)">6</text>
<text x="107.4" y="39.8" transform="rotate(-90 107.4 39.8)">5</text>
<text x="118.9" y="39.8" transform="rotate(-90 118.9 39.8)">8</text>
<text x="130.5" y="39.8" transform="rotate(-90 130.5 39.8)">7</text>
<text x="142" y="39.8" transform="rotate(-90 142 39.8)">6</text>
<text x="153.6" y="39.8" transform="rotate(-90 153.6 39.8)">5</text>
<text x="165.1" y="39.8" transform="rotate(-90 165.1 39.8)">8</text>
<text x="176.6" y="39.8" transform="rotate(-90 176.6 39.8)">7</text>
<text x="188.2" y="39.8" transform="rotate(-90 188.2 39.8)">6</text>
<text x="199.7" y="39.8" transform="rotate(-90 199.7 39.8)">5</text>
<text x="217.1" y="39.8" transform="rotate(-90 217.1 39.8)">5</text>
<text x="228.6" y="39.8" transform="rotate(-90 228.6 39.8)">6</text>
<text x="240.1" y="39.8" transform="rotate(-90 240.1 39.8)">7</text>
<text x="251.7" y="39.8" transform="rotate(-90 251.7 39.8)">8</text>
<text x="190.5" y="147.2" transform="rotate(-90 190.5 147.2)">1</text>
<text x="200.9" y="147.2" transform="rotate(-90 200.9 147.2)">2</text>
<text x="190.5" y="156.4" transform="rotate(-90 190.5 156.4)">4</text>
<text x="200.9" y="156.4" transform="rotate(-90 200.9 156.4)">3</text>
</g>
</svg>
